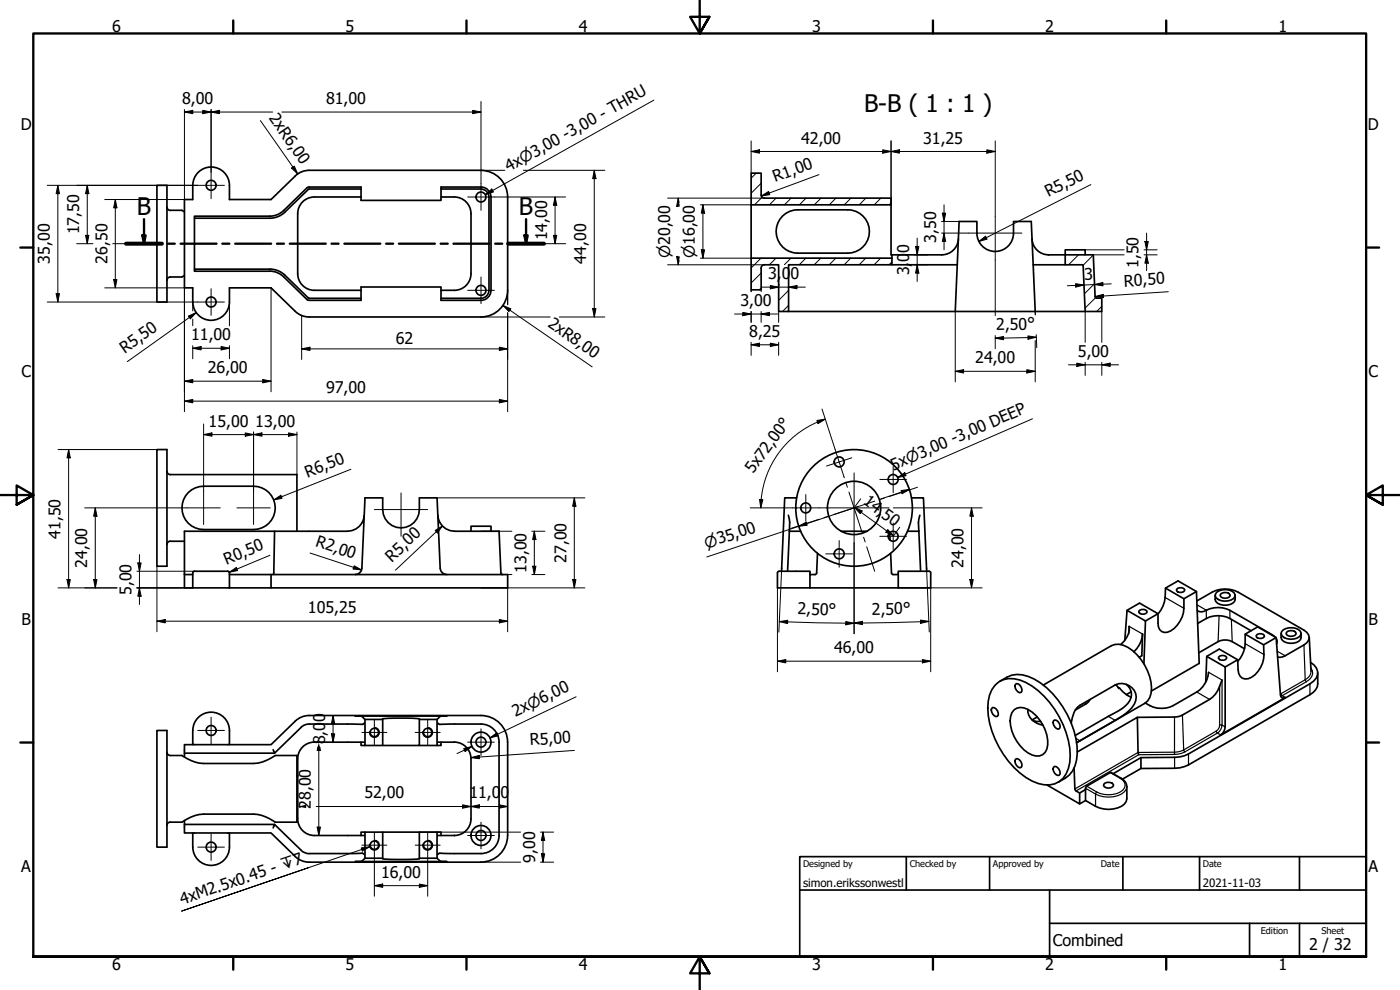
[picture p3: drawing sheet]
<svg xmlns="http://www.w3.org/2000/svg" width="420mm" height="297mm" viewBox="0 0 420 297" stroke-linecap="round" stroke-linejoin="round" font-family="sans-serif">
<!-- layer: Hatch (ISO) -->
<g fill="none" stroke="#000" stroke-width=".3">
<path d="M226.9 52l-1.5 1.5M228.4 55l-3 3M228.7 59.1l-2.3 2.4M232.9 59.4l-2 2.1M237.4 59.4l-2 2.1M241.9 59.4l-2 2.1M246.4 59.4l-2 2.1M250.9 59.4l-2 2.1M255.4 59.4l-2 2.1M259.9 59.4l-2 2.1M264.4 59.4l-2 2.1M228.4 77.5l-3 2.9"/>
<path d="M232.9 77.5l-2 1.9M237.4 77.5l-2 1.9M241.9 77.5l-2 1.9M246.4 77.5l-2.1 1.9M250.8 77.5l-1.9 1.9M255.3 77.5l-2 1.9M259.8 77.5l-2 1.9M264.3 77.5l-2 1.9M267.4 60.9l-.6 .6M267.7 78.6l-.9 .8M323.7 76.5l-3 2.9M328.1 76.5l-3 3.1"/>
<path d="M228.4 86.4l-.5 .6M228.4 81.9l-3 3M233.9 85.4l-.2 .2M236.7 91.6l-1.9 1.9M236.7 87.1l-3 3M328.5 85.1l-3.1 3.1M328.8 89.3l-3.2 3.2M330.7 91.9l-1.6 1.6"/>
</g>
<!-- layer: Visible (ISO) -->
<g fill="none" stroke="#000" stroke-width=".51">
<path d="M47.1 55.6h3v35h-3zM92.1 56.4l.7-.3h15.6v4h24v-4h11.9a3 3 0 0 1 3.1 3l-.1 28a2.99 2.99 0 0 1-2.9 3h-12v-4h-24v4h-15.9l-7.9-7.5-1.7-.9-1.9-.3M92.1 56.4l-7.5 7.2-2.3 1.1-23.9 .2v16.5h22.5M92.5 56.8l-7.5 7.3-1.2 .7-1.4 .5-1.4 .2h-22.6M108.4 56.7l-15.9 .1M108.4 59.1h-14a5 5 0 0 0-5.1 5M132.4 56.7h11.9a2.41 2.41 0 0 1 2.4 2.4v28a2.38 2.38 0 0 1-2.4 2.4h-11.9M132.4 59.1a9.9 9.9 0 0 1 6.5 .7 5 5 0 0 1 2.5 4.3M152.3 59.1a8 8 0 0 0-8-8h-52.2l-1.3 .3-1.7 1-7.8 7.5h-12.4a11.3 11.3 0 0 0-.7-6.8 5.5 5.5 0 0 0-6.1-2.8 5.5 5.5 0 0 0-4.2 5.3l-.1 4.3h-2.4v26.5h2.4a11.4 11.4 0 0 0 .7 6.7 5.5 5.5 0 0 0 6.2 2.8 5.5 5.5 0 0 0 4.2-5.3v-4.2h12.4l7.8 7.4 1.1 .7 1.9 .6h52.3a8 8 0 0 0 7.9-8M152.4 59.1v28M228.4 58.5a1.01 1.01 0 0 0 1 1M228.4 58.4v-6.4h-3v9.5"/>
<path d="M229.4 59.4h38v2.1h-42M50.1 62.1a.97 .97 0 0 0 1 1h3.5l.8 .5M89.3 64.1v18a5 5 0 0 0 5 5h14.1M141.4 64.1v18a5 5 0 0 1-5.1 5h-3.9M225.4 61.5v16M234.9 64.8a6.3 6.3 0 0 1 4.5-1.8h15a6.5 6.5 0 0 1 6.5 6.5 6.5 6.5 0 0 1-6.5 6.5h-15a6.5 6.5 0 0 1-6-4.1 6.5 6.5 0 0 1 1.5-7.1zM267.4 61.5v15h.3v1M267.7 77.5h-42.3v9.5h3v-6.5M267.7 77.5v1.9h-31v14.1h-3v-14.1h-4.3a1.01 1.01 0 0 0-1 1.1M267.7 79.4h19.6M287.6 71.7a5 5 0 0 1-5 4.8h-14.9M309.7 71.7a5 5 0 0 0 5 4.8h5v-1.5h6v1.5"/>
<path d="M310.1 79.4h9.6M319.7 76.5h8.4l.6 12.5 .5 .5h1.5v4h-5l-.6-14.1h-5.4zM55.4 82.6l-.8 .5h-3.5a1.01 1.01 0 0 0-1 1M58.4 80.8l22.6-.1 1.4 .2 1.4 .5 1.2 .7 7.6 7.4h15.8M236.7 93.5h74M286.7 93.5l1.1-27.1h5.4a10.1 10.1 0 0 0 .6 6.1 5.5 5.5 0 0 0 6.2 2.8 5.5 5.5 0 0 0 4.2-5.3v-3.6h5.3l1.2 27.1M310.7 93.5h15M47.1 134.9h3v35h-3zM50.1 141.4a1.01 1.01 0 0 0 1 1h38v17M56.5 147.8a6.6 6.6 0 0 1 4.6-1.9h15a6.5 6.5 0 0 1 6.5 6.5 6.5 6.5 0 0 1-6.5 6.5h-15a6.5 6.5 0 0 1-6-4 6.5 6.5 0 0 1 1.4-7.1zM109.3 154.6a5 5 0 0 1-5 4.8h-21.9M131.4 154.6a5 5 0 0 0 5 4.8h13.4l.5 12.5 .5 .5"/>
<path d="M141.4 159.4v-1.5h6v1.5M236.6 154.6l.4 2.2-.1 2.6M236.9 159.4h3.4M236.9 159.4l-.5 12M239.1 149.4h-3.6l-1 22M252.5 159.4h7.7M267 159.8l.1 2.3M272.4 159.4h3.4M273.6 149.4h3.5l1 22M275.8 159.4l.5 12M276.1 154.6l-.5 2.2 .2 2.6M55.4 172.4v4h2.4"/>
<path d="M55.4 172.4v-13h27l-.2 12.5-.2 .5M55.4 162.4h-4.3a1.01 1.01 0 0 0-1 1M55.4 172.4h2.4M57.9 171.6l.4-.2 10.3 .1 .3 .4v4.5h-11.1zM68.9 172.4h83.5v4h-71.1M81.3 172.4v4h-12.4M106.6 172.4a1.99 1.99 0 0 0 2-1.9l.9-21.1h5.4v3.5a5.5 5.5 0 0 0 5.5 5.5 5.5 5.5 0 0 0 5.5-5.5v-3.5h5.3l.9 21.1a1.99 1.99 0 0 0 2 1.9M233.8 171.4l-.5 .5v4.5h9.8M233.8 171.4h9.3v1M245.3 166l-.2 5.9-.5 .5h-1.5v4h26.5v-4M267.3 166l.3 6.2 .4 .2h1.6M269.6 172.4v-1h9.2l.5 .5v4.5h-9.7"/>
<path d="M349.8 176.5l5.5 3.1a9.4 9.4 0 0 1-3.9 9.7 2.37 2.37 0 0 1-2.7 .2 2.37 2.37 0 0 1-1.2-2.5v-2.9M353.1 176.9a1.62 1.62 0 0 1 2.4 0v.3a1.36 1.36 0 0 1-1.3 .6 1.36 1.36 0 0 1-1.1-.9zM359.1 177.5l-3.8 2.1M364.7 178.6v1.3a3.4 3.4 0 0 0 4.5 1.5l1.3-.9 .2-1.9M365.2 177.6a4.3 4.3 0 0 1 5.2 .3l.3 .6a2.09 2.09 0 0 1-2.3 1.8 3.4 3.4 0 0 1-3.7-1.5l.1-.6zM366.3 178.3a1.72 1.72 0 0 1 2.9 .5 1.84 1.84 0 0 1-3-.1zM337.6 192.1l.6-9 5.6 3.2-.5 12.9M338.2 183.1l3.8-2.1 5.5 3.1-3.7 2.2M338.9 187.9a5.7 5.7 0 0 1-2.5 5.5M340.3 195.5a8.2 8.2 0 0 0 2.6-5.2l-.2 6.5-.8 .4M341.8 183.4a1.64 1.64 0 0 1 2.4 0v.4a1.64 1.64 0 0 1-2.4 0zM347.5 184.2a9.9 9.9 0 0 0 2.3-7.7l3.7-2.2 5.6 3.2 .8 21.5-14.4 8.3"/>
<path d="M359.2 180.3l4.6-2.7a8.6 8.6 0 0 1 7.7 0l19.8 11.5a2.35 2.35 0 0 1 1.6 2.2 2.35 2.35 0 0 1-1.6 2.2l-5.6 3.3-1.6 .4-.7-.1M359.3 183.2a3.6 3.6 0 0 0 3.8-.5 8 8 0 0 1 6 .4l13.5 8M359.4 187.1a8.9 8.9 0 0 1 9.7-1.5l6.4 3.7M366 196.9a1.69 1.69 0 0 1 2.1 .3v.4a1.36 1.36 0 0 1-1.3 .5 1.36 1.36 0 0 1-1.1-.9zM371.5 198l-3.8 2.1M373.5 194.7l-3.7-2.2a4.6 4.6 0 0 0-4.2 0l-5.8 3.4M373.7 190.3l3.7-2.2 5.6 3.2 1.3 17.2 .5 .9 1-.1-19.5 11.2a3 3 0 0 0 1.4-2.4v-18l-5.5-3.2-.3 7.7M377 190.7a1.62 1.62 0 0 1 2.4 0v.3a1.62 1.62 0 0 1-2.4 0zM379.2 193.5a9.5 9.5 0 0 1-2.6 9 3 3 0 0 1-4.4 .4l-.5-.9-.1-1.1-.1-2.9-5.6-3.2-3.7 2.1M379.2 193.5l-5.5-3.2a9.8 9.8 0 0 1-2.2 8.2M383 191.3l-3.8 2.2M383 191.6l.3 1.1-.2 .5"/>
<path d="M384.5 190.1v1.2a3.4 3.4 0 0 0 4.5 1.5l1.3-.9 .2-1.8M385 189.1a4.3 4.3 0 0 1 5.2 .2l.3 .6a2.09 2.09 0 0 1-2.2 1.8 3.4 3.4 0 0 1-3.8-1.5l.1-.6zM386.1 189.7a2.04 2.04 0 0 1 2.8 .1l.1 .4a1.86 1.86 0 0 1-3-.1zM392.9 191.2l.6 10.2M393.3 198.7a3.4 3.4 0 0 1 2.2 3.3 3.4 3.4 0 0 1-2.4 3.2l-36.4 21-1.2 .6-3 .4-10.1 .1-8.3 4.8M47.1 219.2h3v35h-3zM59.5 215.3a5.5 5.5 0 0 1 6-1.2 5.5 5.5 0 0 1 3.4 5.1v4.2h-11.1a11.4 11.4 0 0 1 .7-6.7zM109.3 216.9l-.2 .3-.4 .1-15.9-.1-1.1 .2-1.3 .8-8 7.8h-27v1.1M109.5 215.9h5.4l.1-.3 3.9-.1h5.3l1.5 .1 .2 .3h5.3M114.9 215.9v7.8h-5.4M125.9 215.9v7.8h-11M131.4 216.9l.2 .3 .4 .1 12.3-.1a5.4 5.4 0 0 1 5.5 5.5v28a5.4 5.4 0 0 1-5.4 5.4l-12.4-.1-.6 .4"/>
<path d="M297.6 212.5l.4-.2a1.83 1.83 0 0 1 1.4 2.6 1.79 1.79 0 0 1-1.8-2.4zM298.6 205.6a7.4 7.4 0 0 1 9.3-.8 27 27 0 0 1 13.3 21.9 8.2 8.2 0 0 1-4.7 8.5 11.4 11.4 0 0 1-10.4-3.3 27.9 27.9 0 0 1-9.7-19.5 10 10 0 0 1 2.2-6.8zM300.1 204.4a8.7 8.7 0 0 1 10.4-.6 27 27 0 0 1 12.8 22.2 8.7 8.7 0 0 1-5.7 8.7M304.3 213a3.6 3.6 0 0 1 4.2-.1 11.7 11.7 0 0 1 5.7 11.8 3.1 3.1 0 0 1-4.5 1.8 11.8 11.8 0 0 1-6.4-11.5l.4-1.1zM304.7 205.4l.4-.3a1.84 1.84 0 0 1 1.4 2.6 1.79 1.79 0 0 1-1.8-2.3zM308.5 212.9a4.8 4.8 0 0 0 4.5 4.7M310 216.2l2.3 .2M311.3 215.1l-1.5 .9M313.1 205.5l20.4-11.8a5 5 0 0 1 5 .5 15.2 15.2 0 0 1 7 13.7l-.4 1.4-.7 1-.8 .7-20.5 11.8M316.2 216.3l.3-.3a1.83 1.83 0 0 1 1.4 2.7 1.79 1.79 0 0 1-1.7-2.4zM321.5 216.9a6.7 6.7 0 0 1 2.6-5.3l10.6-6.1a4.3 4.3 0 0 1 5.4 1.3 4.3 4.3 0 0 1-.4 5.5l-1.9 1.8-2.1 1.4-12.6 7.3M327.2 209.9l-1.2 1.2-3.3 1.9"/>
<path d="M334.9 205.4l.9 1.2 .2-.2M335.5 206.2l.5 .2M336 206.4l1.1 1.2 2.3 1.6M338 205.3a3.9 3.9 0 0 1-.1 6.3l-2.1 1.6-13.1 7.5M339.5 207.6l-1.5 .8M362.7 201.7a7.8 7.8 0 0 1-3.5 5.9l-7.1 4.1a8 8 0 0 1-8.4-.8M366.8 204l-.4 .9a8.8 8.8 0 0 1-3.4 5l-8.8 5-1.7 .2-11.2 .1M395.5 201.9v3.3a4 4 0 0 1-2.4 3.2l-36.4 21.1-2.7 .9-1.5 .1-10.1 .1M50.1 225.7a1.01 1.01 0 0 0 1 1h3.5a13.3 13.3 0 0 0 6.5 2.4h15a13.6 13.6 0 0 0 6.5-2.4h6.5v20h-6.5a13.2 13.2 0 0 0-6.5-2.4h-15a13 13 0 0 0-6.5 2.4h-3.5a.97 .97 0 0 0-1 1M57.8 223.4h-2.4v2.6M82 224.9l.4 1.1M89.1 232.8h.2"/>
<path d="M89.3 232.8v7.7h-.2M89.3 227.7v5.1M108.4 222.7v1h1.1v-7.8l-.9-1-2-.1h27.5l-2 .1-.9 1v7.8h1.2v-1M109.3 222.7h-14.9a5 5 0 0 0-5.1 5M125.9 223.7h5.3M131.4 222.7h5a5 5 0 0 1 5 5M141.4 227.7v18a5 5 0 0 1-5 5h-5M152.3 222.7a8 8 0 0 0-8-8h-52.2l-1.3 .3-1.7 .9-7.8 7.5h-12.4M152.4 222.7v28M304.7 227.9l.4-.3a1.83 1.83 0 0 1 1.4 2.7 1.79 1.79 0 0 1-1.8-2.4zM314.2 235.5l9.8 5.7v-3.3M316.2 230.2l.3-.2a1.83 1.83 0 0 1 1.4 2.6 1.79 1.79 0 0 1-1.7-2.4z"/>
<path d="M322.3 230.4l.4 6.7 1.3 .8 1.8-1M323.3 225.6l18-10.4 .2 10.6 .3 .6M326.1 235.9l7.1-4.1 3.3 1.7a2.95 2.95 0 0 1 1.7 2.5v3.7a3.3 3.3 0 0 1-2.8 2.7 10.1 10.1 0 0 1-9.6-2.2v-3.7zM331.3 235.2a1.98 1.98 0 0 1 2.8 .1l.1 .4a1.83 1.83 0 0 1-3-.1zM342.4 227.3v3.3l-5.5 3.2M55.4 246.2v3.7h2.4M55.4 247.4h27l-.4 1M57.8 249.9h11.1a11.3 11.3 0 0 1-.7 6.8 5.5 5.5 0 0 1-6.1 2.8 5.5 5.5 0 0 1-4.3-5.3zM68.9 249.9h12.4l7.8 7.5 1.1 .7 1.9 .5 52.3 .1a8 8 0 0 0 7.9-8M82.4 247.4l8 7.7M89.3 240.5v5.2a5 5 0 0 0 5 5h15M90.4 255.2l1.3 .8 1.1 .1"/>
<path d="M92.8 256.1l15.9-.1 .6 .4M108.4 250.7v-1h1.1v7.8l-.9 .9-2 .1h27.5l-2-.1-.9-.9v-7.8h1.2v1M109.5 257.5h5.4M109.5 249.7h5.4M114.9 249.7h11v7.9l-4.1 .3-6.9-.3zM125.9 257.5h5.3M125.9 249.7h5.3M325.8 240.2l-1.8 1"/>
<circle cx="63.4" cy="55.6" r="1.49"/>
<circle cx="144.3" cy="59.1" r="1.49"/>
<circle cx="63.4" cy="90.6" r="1.49"/>
<circle cx="144.3" cy="87.1" r="1.49"/>
<circle cx="251.9" cy="138.6" r="1.49"/>
<circle cx="241.8" cy="152.4" r="1.49"/>
<circle cx="256.3" cy="152.4" r="8"/>
<circle cx="256.3" cy="152.4" r="17.5"/>
<circle cx="268" cy="143.9" r="1.49"/>
<circle cx="251.9" cy="166.2" r="1.49"/>
<circle cx="268" cy="160.9" r="1.49"/>
<circle cx="63.4" cy="219.2" r="1.49"/>
<circle cx="112.4" cy="219.8" r="1.26"/>
<circle cx="128.3" cy="219.8" r="1.26"/>
<circle cx="144.3" cy="222.7" r="1.49"/>
<circle cx="144.3" cy="222.7" r="3"/>
<circle cx="63.4" cy="254.2" r="1.49"/>
<circle cx="112.4" cy="253.6" r="1.26"/>
<circle cx="128.3" cy="253.6" r="1.26"/>
<circle cx="144.3" cy="250.7" r="1.49"/>
<circle cx="144.3" cy="250.7" r="3"/>
</g>
<!-- layer: Visible Narrow (ISO) -->
<g fill="none" stroke="#000" stroke-width=".36">
<path d="M349.7 179.3l5.6 3.2M338.7 190.2l.2-2.3 4 2.4M359.2 181.5l2.9 1.6M362 183.1v2.5M365.9 184.7l-.3 7.8M369.1 183.1v2.5M369.5 185.8l.3 6.7M373.7 193.1l5.6 3.3M381.8 190.5v.1M383.3 195.4l2.4 1.4M391.3 193.5l.4 10.4M112.6 218.3a1.49 1.49 0 0 1 1.2 1.7 1.49 1.49 0 0 1-1.7 1.2 1.49 1.49 0 0 1-1.2-1.7"/>
<path d="M128.6 218.3a1.49 1.49 0 0 1 1.2 1.7 1.49 1.49 0 0 1-1.7 1.2 1.49 1.49 0 0 1-1.2-1.7M325.5 210.8l.5 .3M332.6 214.9l2.1 1.2M352.5 215.1v10.6M354.9 214.6l.3 10.4 9.8-5.6M359.2 207.6l3.8 2.3M362.7 201.7l4.1 2.3v13.6l.9 .5M365 219.4l.4 .5M365 219.4l.9-1.1 .1-.7h.8a3.1 3.1 0 0 1-1.4 2.3M365.4 219.9l-9.8 5.7M365.4 219.9l.9 .6M366 205.9v11.7"/>
<path d="M384.3 208.2l.2-.1 .3 .6-.4 .2M391.7 203.9l.4 .6M391.7 203.9l-7.2 4.2M392.1 204.5l-7.3 4.2 1 .6M393.1 205.2v3.2M393.4 200.4a2.64 2.64 0 0 1-1.3 4.1M393.5 201.4a2.93 2.93 0 0 1-1.8 2.5M322.9 221.6l1.2 .7M325.8 236.5l3 1.7M326.1 235.9l3 1.7M328.8 238.2v3.7M329.1 237.6l-.3 .6"/>
<path d="M333.2 231.8l3 1.7M336.5 233.5h-.3a2.16 2.16 0 0 1 1.5 2.1 2.16 2.16 0 0 1-1.5 2 7.8 7.8 0 0 1-7.1 0M338.2 236a3.4 3.4 0 0 1-2.8 2.7 8.8 8.8 0 0 1-6.6-.5M352.5 226.4h-10.7l-18.9 10.9M352.5 225.7v.7M352.5 225.7l-11 .1-18.9 10.9M352.5 227.2v3.3M355.6 225.6l-.9 .4-2.2 .4M355.6 225.6l-.4-.6-1.7 .6-1 .1M356.7 226.2v3.3M112.6 252.1a1.49 1.49 0 0 1 1.2 1.8 1.49 1.49 0 0 1-1.7 1.2 1.49 1.49 0 0 1-1.2-1.8M128.6 252.1a1.49 1.49 0 0 1 1.2 1.8 1.49 1.49 0 0 1-1.7 1.2 1.49 1.49 0 0 1-1.2-1.8"/>
</g>
<!-- layer: Section Line (ISO) -->
<g fill="none" stroke="#000" stroke-width=".7">
<path d="M37.8 73.1h10.8M42.7 70.6h1l-.5 2.5zM43.2 65.8v7.3M50.4 73.1h2.1M54.2 73.1h10.8M66.7 73.1h2.1M70.6 73.1h10.8M83.1 73.1h2.1M87 73.1h10.7M99.5 73.1h2.1M103.4 73.1h10.7M115.9 73.1h2.1"/>
<path d="M119.7 73.1h10.8M132.2 73.1h2.2M136.1 73.1h10.8M148.6 73.1h2.1M152.5 73.1h10.8M157.4 70.6h1l-.5 2.5zM157.9 65.8v7.3"/>
</g>
<path d="M37.8 73.1h10.8M152.5 73.1h10.8" fill="none" stroke="#000" stroke-width="1.2"/>
<g fill="#000">
<path d="M42.7 70.6h1l-.5 2.5z" fill-rule="evenodd"/>
<path d="M157.4 70.6h1l-.5 2.5z" fill-rule="evenodd"/>
</g>
<!-- layer: Border (ISO) -->
<g fill="none" stroke="#000" stroke-width=".7">
<path d="M70 6.1v3.9M140 6.1v3.9M210 0v10l-2.9-5h5.8l-2.9 5 2.9-5M280 6.1v3.9M350 6.1v3.9M6.1 74.3h3.9M410 74.3h3.9M0 148.5h10l-5-2.8v5.7l5-2.9-5 2.9M420 148.5h-10l5-2.8v5.7l-5-2.9 5 2.9M6.1 222.8h3.9M410 222.8h3.9M10 287v-277h400v277h-400h400"/>
<path d="M70 287v3.9M140 287v3.9M212.9 292l-2.9-5 2.9 5h-5.8l2.9-5v10M280 287v3.9M350 287v3.9"/>
</g>
<!-- layer: Title (ISO) -->
<path d="M240 257h170v30h-170zM272 257v10M297 257v10M337 257v10M360 257v10M390 257v10M240 267h170M315 277h95M315 267v20M375 277v10M390 277v10" fill="none" stroke="#000" stroke-width=".51"/>
<!-- layer: Center Mark (ISO) -->
<g fill="none" stroke="#000" stroke-width=".3">
<path d="M59.4 55.6h8M63.4 51.6v8M140.4 59.1h8M144.4 55.1v8M290.7 69.9h16M298.7 64.9v13M59.4 90.6h8M63.4 86.6v8M140.4 87.1h8M144.4 83.1v8M255.7 137.4l-7.7 2.4M268.1 139.9v8"/>
<path d="M56.1 152.4h10M61.1 147.4v10M71.1 152.4h10M76.1 147.4v10M112.4 152.9h16M120.4 147.9v13M237.8 152.4h29M241.8 148.4v8M245.9 155.8l-8.6 2.8M248.7 154.9l-1.4 .4M256.3 141.9v21M262.5 150.4l-12.4 4"/>
<path d="M264.1 143.9h8M265.4 149.4l-1.5 .5M268.1 156.9v8M275.3 146.2l-8.5 2.8M247.8 166.2h8M251.8 162.2v8M264.1 160.9h8M59.4 219.2h8M63.4 215.2v8M108.6 219.8h7.5M112.4 216v7.5M124.6 219.8h7.5"/>
<path d="M128.4 216v7.5M144.4 218.7v8M140.4 222.7h8M59.4 254.2h8M63.4 250.2v8M108.6 253.6h7.5M112.4 249.8v7.5M124.6 253.6h7.5M128.4 249.8v7.5M140.4 250.7h8M144.4 246.7v8"/>
</g>
<!-- layer: Dimension (ISO) -->
<g fill="none" stroke="#000" stroke-width=".3">
<path d="M55.4 33.6l2.4-.5v1zM55.4 32.9v27h-24M55.4 33.6h26.4M60.9 33.1l2.5 .5-2.5 .5zM63.4 33.6l2.4-.5v1zM63.4 32.9v18.7M78.1 36.2l11.2 16M84.6 33.6h59.8M141.9 33.1l2.5 .5-2.5 .5zM144.4 30.4v24.7M14.2 55.6h45.2M17.4 55.6l.4 2.5h-1z"/>
<path d="M17.4 55.6v35M26.2 55.6l.5 2.5h-1zM26.2 55.6v17.5M34.6 59.9l.5 2.5h-1zM34.6 59.9v26.5M87.5 50.4l.8-.5 1 2.3zM144.4 51.1h7.1M148.4 59.1h21.4M157.1 51.1h24.4M166.6 59.1l.5 2.5h-1zM166.6 59.1v14M178.4 51.1l.5 2.5h-1z"/>
<path d="M178.4 51.1v44M200.4 59.4h28.4M203.5 59.4l-.4 2.6h.4M225.4 45.5l2.5-.6v1.1zM225.4 42.3v9.7M225.4 45.5h73.3M228.5 58.8l2.2-1.3 .3 .9zM245.8 52.4l-17.3 6.4M264.9 44.9l2.5 .6-2.5 .5zM267.4 45.5l2.5-.6v1.1zM267.4 42.3v19.2M296.2 44.9l2.5 .6-2.5 .5z"/>
<path d="M298.7 42.3v22.6M327.4 55.4l-33.6 17M23 73.1h4.9M25.7 70.6h1l-.5 2.5zM33.8 73.1h4M163.3 73.1h6.5M166.1 70.6h1l-.5 2.5zM200.4 79.4h29M203.5 60.8v-1.4l.3 1.4M203.5 78.2v1.2l.3-1.2M203.5 76.9h-.4l.4 2.5M210.2 77.5h15.2"/>
<path d="M210.2 61.5h15.2M210.5 75h1l-.6 2.5zM210.9 61.5l.6 2.5h-1zM210.9 61.5v16M274.5 79.4h3.9M274.5 76.5h3.9M274.8 73.9h1l-.5 2.6zM275.3 79.4l.5 2.5h-1zM275.3 71.4v13M282.6 66.4h5.2M282.6 69.9h8.1M282.8 64h1l-.5 2.4z"/>
<path d="M283.3 69.9l.5 2.6h-1zM283.3 61.5v13.5M293.8 72.4l2-1.5 .4 .9zM298.7 77.9v16.8M325.7 75h11.7M328.1 76.5h9.3M343.3 76.5h4M343.3 75h4M343.6 72.5h1l-.5 2.5zM344.1 76.5l.5 2.5h-1zM344.1 69.9v11.3M14.2 90.6h45.2"/>
<path d="M16.8 88.1h1l-.4 2.5zM31.4 86.4h24v37.1M34.1 83.9h1l-.5 2.5zM56.5 94.8l2.4-1-1.8 1.9zM57.8 90.6v2.7M57.8 95.7v2.1M58.9 93.8l-20.7 14.7M68.9 90.6v7.2M81.3 86.4v31.1M90.5 94.7v13.2M144.4 95.1h20.7M150.9 91.6l2.4 1.1-.6 .8z"/>
<path d="M150.9 91.6l26.8 18.5M152.4 87.1v4.3M152.4 93.8v29.7M167.9 95.1h13.6M177.9 92.6h1l-.5 2.5zM220.4 94.2h13M222.9 93.7l2.5 .5-2.5 .5zM225.4 87v.5M225.4 93.5v3.2M228.4 94.2l2.5-.5v1zM228.4 87v.5M228.4 93.5v3.2"/>
<path d="M228.7 86.2h13M231.2 85.7l2.5 .5-2.5 .5zM233.7 93.5v3.2M236.7 86.2l2.5-.5v1zM286.7 93.5v21.1M310.7 93.5v1M322.8 85.1l2.5 .4-2.4 .6zM325.7 93.5v9.2M328.5 85.4l2.5-.6v1zM328.7 89l2.4-.7 .1 1zM330.7 93.5v9.2M333.5 85.2l-13.2 .5"/>
<path d="M350.6 87.5l-21.9 1.5M55.4 114.4l2.4-.5v1zM55.4 114.4h25.9M57.8 104.5l2.5-.5v1zM57.8 104.5h11.1M57.8 103.7v4M66.4 104l2.5 .5-2.5 .5zM68.9 103.7v3.9M78.8 113.9l2.5 .5-2.5 .5zM90.5 104.7l2.5-.5v1zM90.5 104.7h61.9M149.9 119.9l2.5 .5-2.5 .5z"/>
<path d="M149.9 104.2l2.5 .5-2.5 .5zM225.4 103.4l2.5-.4v1zM225.4 103.4h8.3M225.4 102.7v3.9M231.2 103l2.5 .4-2.5 .6zM233.7 102.7v3.9M286.7 111.4l2.5-.5v1zM286.7 111.4h24M298.7 101.5l2.5-.5v.9zM298.7 100.7v3.9M308.2 110.9l2.5 .5-2.5 .5zM308.5 100.8l2.5 .4-2.5 .6z"/>
<path d="M310.7 102.2v12.4M311 100.4l.1 4M311 101.2l-12.3 .3M320.7 109.5h15M323.2 109l2.5 .5-2.5 .4zM325.7 108.7v3.9M330.7 109.5l2.5-.5v.9zM330.7 108.7v3.9M17.4 134.9h29.7M20.6 134.9l.5 2.5h-1zM20.6 134.9v41.5M55.4 120.4l2.4-.5v1z"/>
<path d="M55.4 120.4h97M61.1 130.4l2.5-.5v1zM61.1 130.4h28M61.1 127.2v20.2M73.6 129.9l2.5 .5-2.5 .5zM76.1 130.4l2.5-.5v1zM76.1 129.6v17.8M86.6 129.9l2.5 .5-2.5 .5zM89.1 129.6v12.8M245.2 126.2l2.5-.4-2.2 1.3zM246.7 122.7l3.9 12.1M247.7 125.8a28 28 0 0 0-19.4 26.6"/>
<path d="M25.4 152.4h30.7M28.6 152.4l.5 2.5h-1zM28.6 152.4v24M82.1 150l2.2-1.4 .3 .9zM105.3 140.8l-23.2 9.2M130.6 159.2l2.2-1.4-1.5 2.1zM131.2 149.4h44.3M132.8 157.8l-14.1 13.3M144.4 159.4h9.2M159.6 159.4h3.9M160.4 159.4l.4 2.5h-.9zM160.4 159.4v13"/>
<path d="M172.4 149.4l.4 2.5h-.9zM172.4 149.4v27M225.1 152.4h12.7M227.9 149.9h1l-.6 2.5zM239.7 157.9l2.2-1.2 .4 .9zM256.4 152.2l2.3 1.1-.6 .8zM257.4 152l-45.3 15.1M258.3 149.7l-1.9 2.5 2 1.5 9.8 7.1 1.8-2.6M266.4 158.9l1.8 1.9-2.3-1.1zM268.1 152.4h26.6M270.4 147.2l2.5-.3-2.2 1.2zM272.9 146.9l-8.5 2.8"/>
<path d="M291.6 152.4l.5 2.5h-1zM291.6 152.4v24M17.4 176.4h17.7M20.1 173.9h1l-.5 2.5zM28.1 173.9h1l-.5 2.5zM41.1 176.4h16.7M41.1 171.4h17.3M41.4 168.9h1l-.6 2.5zM41.8 176.4l.6 2.5h-1zM41.8 166.4v15M47.1 169.9v19.7M68.8 171.7l2.1-1.4 .4 .9z"/>
<path d="M81 166.6l-12.2 5.1M93 165.9l15.5 5.1M106.3 169.8l2.2 1.2-2.5-.3zM144.4 176.4h31.1M144.4 172.4h9.2M152.4 176.4v13.2M159.6 172.4h3.9M159.9 169.9h.9l-.4 2.5zM171.9 173.9h.9l-.4 2.5zM233.3 176.4v25.2M234.6 170.5l-.9 19.2M256.3 162.9v27.3"/>
<path d="M269.6 176.4h25.1M278.1 170.5l.8 19.1M279.3 176.4v25.2M291.1 173.9h1l-.5 2.5zM47.1 186.4l2.5-.5v1zM47.1 186.4h105.3M149.9 185.9l2.5 .5-2.5 .5zM233.3 198.4l2.5-.5v1zM233.3 198.4h46M233.9 186.5l2.5-.4v1zM233.9 186.5l22.4 .5M253.8 186.5l2.5 .5-2.5 .5z"/>
<path d="M256.3 186.9l2.5-.5v1zM276.2 186l2.6 .4-2.5 .6zM276.8 197.9l2.5 .5-2.5 .5zM278.8 186.4l-22.5 .5M99.9 214.7l.6 2.5h-1zM99.9 214.7v8M172.9 209.1l-25.8 12.3 2.2-1.1M95.4 224.1l-.2 1.1h1l-.2-1.1M95.7 224.1v26.6M99.5 220.2h1l-.6 2.5zM139.2 224.6l2.4-.6-2 1.5zM141.4 227.3l2.4-.6 .1 1z"/>
<path d="M141.6 224l-4.5 2.1M147.1 221.4l2-1.5 .4 .9zM172.4 225.2l-31 2.1M94.9 242h57.5M95.2 248.2h1l-.5 2.5zM112.4 257.3v11.6M125.9 249.7h18.4M128.4 257.3v11.6M138.9 241.5l2.5 .5-2.5 .5zM141.4 242l2.4-.5v1zM144.4 258.7h11.8M144.5 249.7h11.7"/>
<path d="M149.9 241.5l2.5 .5-2.5 .5zM162.2 258.7h3.9M162.2 249.7h3.9M162.5 256.2h1l-.5 2.5zM163 249.7l.5 2.5h-1zM163 249.7v9M112.4 265.7l2.5-.5v1zM112.4 265.7h16M125.9 265.2l2.5 .5-2.5 .5z"/>
</g>
<g fill="#000">
<path d="M55.4 33.6l2.4-.5v1z" fill-rule="evenodd"/>
<path d="M60.9 33.1l2.5 .5-2.5 .5z" fill-rule="evenodd"/>
<path d="M63.4 33.6l2.4-.5v1z" fill-rule="evenodd"/>
<path d="M141.9 33.1l2.5 .5-2.5 .5z" fill-rule="evenodd"/>
<path d="M17.4 55.6l.4 2.5h-1z" fill-rule="evenodd"/>
<path d="M26.2 55.6l.5 2.5h-1z" fill-rule="evenodd"/>
<path d="M87.5 50.4l.8-.5 1 2.3z" fill-rule="evenodd"/>
<path d="M178.4 51.1l.5 2.5h-1z" fill-rule="evenodd"/>
<path d="M225.4 45.5l2.5-.6v1.1z" fill-rule="evenodd"/>
<path d="M228.5 58.8l2.2-1.3 .3 .9z" fill-rule="evenodd"/>
<path d="M264.9 44.9l2.5 .6-2.5 .5z" fill-rule="evenodd"/>
<path d="M267.4 45.5l2.5-.6v1.1z" fill-rule="evenodd"/>
<path d="M296.2 44.9l2.5 .6-2.5 .5z" fill-rule="evenodd"/>
<path d="M25.7 70.6h1l-.5 2.5z" fill-rule="evenodd"/>
<path d="M34.6 59.9l.5 2.5h-1z" fill-rule="evenodd"/>
<path d="M166.1 70.6h1l-.5 2.5z" fill-rule="evenodd"/>
<path d="M166.6 59.1l.5 2.5h-1z" fill-rule="evenodd"/>
<path d="M203.1 76.9h.9l-.5 2.5z" fill-rule="evenodd"/>
<path d="M203.5 59.4l.5 2.6h-.9z" fill-rule="evenodd"/>
<path d="M210.5 75h1l-.6 2.5z" fill-rule="evenodd"/>
<path d="M210.9 61.5l.6 2.5h-1z" fill-rule="evenodd"/>
<path d="M274.8 73.9h1l-.5 2.6z" fill-rule="evenodd"/>
<path d="M282.8 64h1l-.5 2.4z" fill-rule="evenodd"/>
<path d="M283.3 69.9l.5 2.6h-1z" fill-rule="evenodd"/>
<path d="M293.8 72.4l2-1.5 .4 .9z" fill-rule="evenodd"/>
<path d="M343.6 72.5h1l-.5 2.5z" fill-rule="evenodd"/>
<path d="M344.1 76.5l.5 2.5h-1z" fill-rule="evenodd"/>
<path d="M16.8 88.1h1l-.4 2.5z" fill-rule="evenodd"/>
<path d="M34.1 83.9h1l-.5 2.5z" fill-rule="evenodd"/>
<path d="M56.5 94.8l2.4-1-1.8 1.9z" fill-rule="evenodd"/>
<path d="M150.9 91.6l2.4 1.1-.6 .8z" fill-rule="evenodd"/>
<path d="M177.9 92.6h1l-.5 2.5z" fill-rule="evenodd"/>
<path d="M222.9 93.7l2.5 .5-2.5 .5z" fill-rule="evenodd"/>
<path d="M228.4 94.2l2.5-.5v1z" fill-rule="evenodd"/>
<path d="M231.2 85.7l2.5 .5-2.5 .5z" fill-rule="evenodd"/>
<path d="M236.7 86.2l2.5-.5v1z" fill-rule="evenodd"/>
<path d="M275.3 79.4l.5 2.5h-1z" fill-rule="evenodd"/>
<path d="M322.8 85.1l2.5 .4-2.4 .6z" fill-rule="evenodd"/>
<path d="M328.5 85.4l2.5-.6v1z" fill-rule="evenodd"/>
<path d="M328.7 89l2.4-.7 .1 1z" fill-rule="evenodd"/>
<path d="M55.4 120.4l2.4-.5v1z" fill-rule="evenodd"/>
<path d="M55.4 114.4l2.4-.5v1z" fill-rule="evenodd"/>
<path d="M57.8 104.5l2.5-.5v1z" fill-rule="evenodd"/>
<path d="M66.4 104l2.5 .5-2.5 .5z" fill-rule="evenodd"/>
<path d="M78.8 113.9l2.5 .5-2.5 .5z" fill-rule="evenodd"/>
<path d="M90.5 104.7l2.5-.5v1z" fill-rule="evenodd"/>
<path d="M149.9 104.2l2.5 .5-2.5 .5z" fill-rule="evenodd"/>
<path d="M225.4 103.4l2.5-.4v1z" fill-rule="evenodd"/>
<path d="M231.2 103l2.5 .4-2.5 .6z" fill-rule="evenodd"/>
<path d="M286.7 111.4l2.5-.5v1z" fill-rule="evenodd"/>
<path d="M298.7 101.5l2.5-.5v.9z" fill-rule="evenodd"/>
<path d="M308.2 110.9l2.5 .5-2.5 .5z" fill-rule="evenodd"/>
<path d="M308.5 100.8l2.5 .4-2.5 .6z" fill-rule="evenodd"/>
<path d="M323.2 109l2.5 .5-2.5 .4z" fill-rule="evenodd"/>
<path d="M330.7 109.5l2.5-.5v.9z" fill-rule="evenodd"/>
<path d="M20.6 134.9l.5 2.5h-1z" fill-rule="evenodd"/>
<path d="M61.1 130.4l2.5-.5v1z" fill-rule="evenodd"/>
<path d="M73.6 129.9l2.5 .5-2.5 .5z" fill-rule="evenodd"/>
<path d="M76.1 130.4l2.5-.5v1z" fill-rule="evenodd"/>
<path d="M86.6 129.9l2.5 .5-2.5 .5z" fill-rule="evenodd"/>
<path d="M149.9 119.9l2.5 .5-2.5 .5z" fill-rule="evenodd"/>
<path d="M245.2 126.2l2.5-.4-2.2 1.3z" fill-rule="evenodd"/>
<path d="M28.6 152.4l.5 2.5h-1z" fill-rule="evenodd"/>
<path d="M82.1 150l2.2-1.4 .3 .9z" fill-rule="evenodd"/>
<path d="M130.6 159.2l2.2-1.4-1.5 2.1z" fill-rule="evenodd"/>
<path d="M172.4 149.4l.4 2.5h-.9z" fill-rule="evenodd"/>
<path d="M227.9 149.9h1l-.6 2.5z" fill-rule="evenodd"/>
<path d="M239.7 157.9l2.2-1.2 .4 .9z" fill-rule="evenodd"/>
<path d="M256.4 152.2l2.3 1.1-.6 .8z" fill-rule="evenodd"/>
<path d="M266.4 158.9l1.8 1.9-2.3-1.1z" fill-rule="evenodd"/>
<path d="M270.4 147.2l2.5-.3-2.2 1.2z" fill-rule="evenodd"/>
<path d="M291.6 152.4l.5 2.5h-1z" fill-rule="evenodd"/>
<path d="M20.1 173.9h1l-.5 2.5z" fill-rule="evenodd"/>
<path d="M28.1 173.9h1l-.5 2.5z" fill-rule="evenodd"/>
<path d="M41.4 168.9h1l-.6 2.5z" fill-rule="evenodd"/>
<path d="M41.8 176.4l.6 2.5h-1z" fill-rule="evenodd"/>
<path d="M68.8 171.7l2.1-1.4 .4 .9z" fill-rule="evenodd"/>
<path d="M106.3 169.8l2.2 1.2-2.5-.3z" fill-rule="evenodd"/>
<path d="M159.9 169.9h.9l-.4 2.5z" fill-rule="evenodd"/>
<path d="M160.4 159.4l.4 2.5h-.9z" fill-rule="evenodd"/>
<path d="M171.9 173.9h.9l-.4 2.5z" fill-rule="evenodd"/>
<path d="M291.1 173.9h1l-.5 2.5z" fill-rule="evenodd"/>
<path d="M47.1 186.4l2.5-.5v1z" fill-rule="evenodd"/>
<path d="M149.9 185.9l2.5 .5-2.5 .5z" fill-rule="evenodd"/>
<path d="M233.3 198.4l2.5-.5v1z" fill-rule="evenodd"/>
<path d="M233.9 186.5l2.5-.4v1z" fill-rule="evenodd"/>
<path d="M253.8 186.5l2.5 .5-2.5 .5z" fill-rule="evenodd"/>
<path d="M256.3 186.9l2.5-.5v1z" fill-rule="evenodd"/>
<path d="M276.2 186l2.6 .4-2.5 .6z" fill-rule="evenodd"/>
<path d="M276.8 197.9l2.5 .5-2.5 .5z" fill-rule="evenodd"/>
<path d="M99.9 214.7l.6 2.5h-1z" fill-rule="evenodd"/>
<path d="M147.1 221.4l2-1.5 .4 .9z" fill-rule="evenodd"/>
<path d="M95.7 222.7l.5 2.5h-1z" fill-rule="evenodd"/>
<path d="M99.5 220.2h1l-.6 2.5z" fill-rule="evenodd"/>
<path d="M139.2 224.6l2.4-.6-2 1.5z" fill-rule="evenodd"/>
<path d="M141.4 227.3l2.4-.6 .1 1z" fill-rule="evenodd"/>
<path d="M89.3 242l2.6-.5v1z" fill-rule="evenodd"/>
<path d="M95.2 248.2h1l-.5 2.5z" fill-rule="evenodd"/>
<path d="M138.9 241.5l2.5 .5-2.5 .5z" fill-rule="evenodd"/>
<path d="M141.4 242l2.4-.5v1z" fill-rule="evenodd"/>
<path d="M149.9 241.5l2.5 .5-2.5 .5z" fill-rule="evenodd"/>
<path d="M162.5 256.2h1l-.5 2.5z" fill-rule="evenodd"/>
<path d="M163 249.7l.5 2.5h-1z" fill-rule="evenodd"/>
<path d="M112.4 265.7l2.5-.5v1z" fill-rule="evenodd"/>
<path d="M125.9 265.2l2.5 .5-2.5 .5z" fill-rule="evenodd"/>
</g>
<!-- layer: Centerline (ISO) -->
<path d="M250.6 134.8l2.8 8.5M253.9 144.8l.4 1.4M254.8 147.6l.2 .6M254.9 148.1l3.8 11.7M259.2 161.2l.5 1.4M260.1 164l2.4 7.4" fill="none" stroke="#000" stroke-width=".3"/>
<!-- layer: Symbol (ISO) -->
<path d="M196.2 30l-50.5 28.4M145.7 58.4l1.9-1.7 .5 .9zM309.9 125.7l-40.5 17.6M269.4 143.3l2.1-1.5 .4 .9zM108.4 254.4l2.5-.3-2.2 1.2zM110.9 254.1l-56.4 19.3 38-13" fill="none" stroke="#000" stroke-width=".3"/>
<g fill="#000">
<path d="M145.7 58.4l1.9-1.7 .5 .9z" fill-rule="evenodd"/>
<path d="M269.4 143.3l2.1-1.5 .4 .9z" fill-rule="evenodd"/>
<path d="M108.4 254.4l2.5-.3-2.2 1.2z" fill-rule="evenodd"/>
</g>
<g font-size="7.3">
<text x="259.3" y="33.5">B-B ( 1 : 1 )</text>
<text x="41.1" y="64.6">B</text>
<text x="155.7" y="64.6">B</text>
</g>
<g font-size="4.8">
<text x="33.7" y="9.6">6</text>
<text x="103.7" y="9.6">5</text>
<text x="173.7" y="9.6">4</text>
<text x="243.7" y="9.6">3</text>
<text x="313.7" y="9.6">2</text>
<text x="383.7" y="9.6">1</text>
<text x="54.7" y="31.2">8,00</text>
<text x="80.6" y="35.4" transform="rotate(55 80.6 35.4)">2xR6,00</text>
<text x="97.9" y="31.2">81,00</text>
<text x="6.2" y="38.9">D</text>
<text x="410.5" y="38.9">D</text>
<text x="240.4" y="43.1">42,00</text>
<text x="277.1" y="43.1">31,25</text>
<text x="152.7" y="51.7" transform="rotate(-29 152.7 51.7)">4x⌀3,00 -3,00 - THRU</text>
<text x="232.7" y="54.7" transform="rotate(-20 232.7 54.7)">R1,00</text>
<text x="314.6" y="59.2" transform="rotate(-27 314.6 59.2)">R5,50</text>
<text x="23.8" y="70.3" transform="rotate(-90 23.8 70.3)">17,50</text>
<text x="164.2" y="72.1" transform="rotate(-90 164.2 72.1)">14,00</text>
<text x="272.9" y="75.9" transform="rotate(-90 272.9 75.9)">0</text>
<text x="280.9" y="72.9" transform="rotate(-90 280.9 72.9)">3,50</text>
<text x="15" y="79.1" transform="rotate(-90 15 79.1)">35,00</text>
<text x="32.2" y="79.1" transform="rotate(-90 32.2 79.1)">26,50</text>
<text x="176" y="79.1" transform="rotate(-90 176 79.1)">44,00</text>
<text x="230.5" y="83.8">3,</text>
<text x="234.6" y="83.8">0</text>
<text x="237.2" y="83.8">0</text>
<text x="272.9" y="82.6" transform="rotate(-90 272.9 82.6)">3,</text>
<text x="272.9" y="78.5" transform="rotate(-90 272.9 78.5)">0</text>
<text x="325.5" y="83.9" transform="rotate(-2 325.5 83.9)">3</text>
<text x="341.7" y="80.4" transform="rotate(-90 341.7 80.4)">1,50</text>
<text x="337.4" y="86" transform="rotate(-4 337.4 86)">R0,50</text>
<text x="222.2" y="91.8">3,00</text>
<text x="164.2" y="97.8" transform="rotate(35 164.2 97.8)">2xR8,00</text>
<text x="224.9" y="101.1">8,25</text>
<text x="299" y="99" transform="rotate(-1 299 99)">2,50°</text>
<text x="37.4" y="106.1" transform="rotate(-35 37.4 106.1)">R5,50</text>
<text x="57.4" y="102.1">11,00</text>
<text x="118.8" y="103.1">62</text>
<text x="323.5" y="107">5,00</text>
<text x="6.4" y="113.2">C</text>
<text x="62.4" y="112">26,00</text>
<text x="292.7" y="109">24,00</text>
<text x="410.7" y="113.2">C</text>
<text x="97.9" y="118">97,00</text>
<text x="62.6" y="128">15,00</text>
<text x="76.6" y="128">13,00</text>
<text x="92.3" y="143.4" transform="rotate(-22 92.3 143.4)">R6,50</text>
<text x="226.1" y="142.3" transform="rotate(-54 226.1 142.3)">5x72,00°</text>
<text x="268.2" y="141.2" transform="rotate(-24 268.2 141.2)">5x⌀3,00 -3,00 DEEP</text>
<text x="258.9" y="151.1" transform="rotate(36 258.9 151.1)">14,50</text>
<text x="18.2" y="161.6" transform="rotate(-90 18.2 161.6)">41,50</text>
<text x="94.5" y="163.9" transform="rotate(18 94.5 163.9)">R2,00</text>
<text x="26.2" y="170.4" transform="rotate(-90 26.2 170.4)">24,00</text>
<text x="68" y="169.4" transform="rotate(-23 68 169.4)">R0,50</text>
<text x="117.6" y="168.8" transform="rotate(-43 117.6 168.8)">R5,00</text>
<text x="158" y="171.9" transform="rotate(-90 158 171.9)">13,00</text>
<text x="170" y="168.9" transform="rotate(-90 170 168.9)">27,00</text>
<text x="289.2" y="170.4" transform="rotate(-90 289.2 170.4)">24,00</text>
<text x="39.5" y="178.5" transform="rotate(-90 39.5 178.5)">5,00</text>
<text x="92.4" y="184">105,25</text>
<text x="239.4" y="184.3" transform="rotate(1 239.4 184.3)">2,50°</text>
<text x="261.7" y="184.5" transform="rotate(-1 261.7 184.5)">2,50°</text>
<text x="6.4" y="187.4">B</text>
<text x="410.7" y="187.4">B</text>
<text x="250.3" y="196">46,00</text>
<text x="154.7" y="215.1" transform="rotate(-25 154.7 215.1)">2x⌀6,00</text>
<text x="97.6" y="216.6" transform="rotate(-90 97.6 216.6)">0</text>
<text x="97.6" y="223.3" transform="rotate(-90 97.6 223.3)">8,0</text>
<text x="159.2" y="223.7" transform="rotate(-4 159.2 223.7)">R5,00</text>
<text x="109.4" y="239.6">52,00</text>
<text x="140.9" y="239.6">11,0</text>
<text x="150.2" y="239.6">0</text>
<text x="93.3" y="242.7" transform="rotate(-90 93.3 242.7)">28,00</text>
<text x="6.4" y="261.7">A</text>
<text x="114.4" y="263.3">16,00</text>
<text x="160.6" y="258.8" transform="rotate(-90 160.6 258.8)">9,00</text>
<text x="410.7" y="261.7">A</text>
<text x="54.7" y="271.4" transform="rotate(-19 54.7 271.4)">4xM2.5x0.45 - ↧7</text>
<text x="316" y="283.8">Combined</text>
<text x="392.9" y="285">2 / 32</text>
<text x="33.7" y="290.9">6</text>
<text x="103.7" y="290.9">5</text>
<text x="173.7" y="290.9">4</text>
<text x="243.7" y="290.9">3</text>
<text x="313.7" y="290.9">2</text>
<text x="383.7" y="290.9">1</text>
</g>
<g font-size="4.6">
<text x="201.1" y="77.4" transform="rotate(-90 201.1 77.4)">⌀20,00</text>
<text x="208.6" y="77.4" transform="rotate(-90 208.6 77.4)">⌀16,00</text>
<text x="212.1" y="164.6" transform="rotate(-18 212.1 164.6)">⌀35,00</text>
</g>
<g font-size="3.5">
<text x="241" y="266">simon.erikssonwestl</text>
<text x="361" y="266">2021-11-03</text>
</g>
<g font-size="2.8">
<text x="241" y="260.1">Designed by</text>
<text x="273" y="260.1">Checked by</text>
<text x="298" y="260.1">Approved by</text>
<text x="330.3" y="260">Date</text>
<text x="361" y="260">Date</text>
<text x="378.4" y="280.1">Edition</text>
<text x="396.6" y="280.1">Sheet</text>
</g>
</svg>
